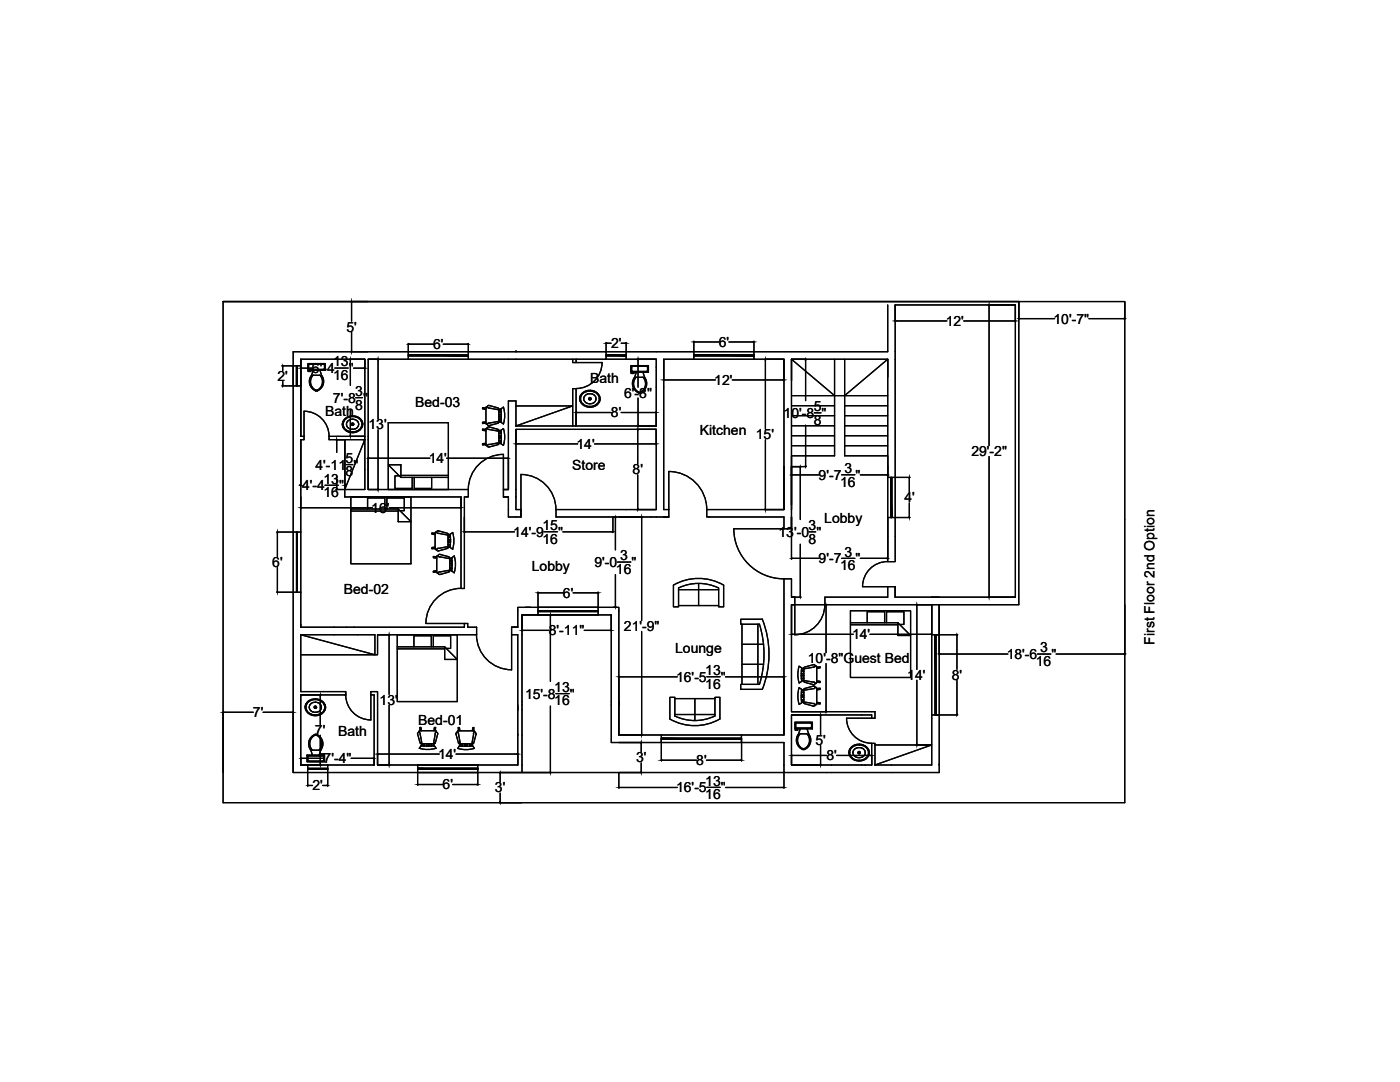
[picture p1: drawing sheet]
<svg xmlns="http://www.w3.org/2000/svg" width="279mm" height="216mm" viewBox="0 0 279 216" stroke-linecap="round" stroke-linejoin="round" font-family="sans-serif">
<!-- layer: 0 -->
<g fill="none" stroke="#000" stroke-width=".25">
<path d="M44.5 60.2h158.8h-158.8M44.5 60.2v100h180v-100h-21.2v60.5h-17.4M58.5 70.2h23v1.5h-8v26h20v1.5h-.8v18.2h-.7v-18.2h-23.2v-1.5h4v-26h-12.8v1.3h-1.5zM60 71.7v15.4h.7v.6h-.7v18.5h-1.5v-29.2h1.5v10.1M103 70.2h18v1.5h-6M103 70.2h.1M103 70.2h-9.5v1.5h21.5M114.3 71.7v.6h.7v-.6M158 71.7h19.2M158 71.7l8.6 7.2M158 78.9h8.6M166.6 71.7v19.2h-8.6"/>
<path d="M168.6 71.7v19.2h8.6M168.6 78.9h8.6M177.2 71.7l-8.6 7.2h-2M177.2 60.8v9.4h-26.7v1.5h6v30h-15.5v1.5h15.5v2.3h1.5v-33.8M177.2 71.7v23.6h1.5v-34.5h23.9v58.4h-16.7M72.8 87.1h-7.1v.6h7.1l-4 10v-10M103 85h28v-13.3h-6v-1.5h13.5v1.5h-6v30h1v1.5h-22.5M103 81h11.3l-11.3 4M103 85v-5h-1.5v17.7h-1v1.5h1v4h2.5v-1.5h-1v-16h28v16h-20M114.3 85v-7.5h.7v7.5M158 88.9h8.6M158 86.9h8.6"/>
<path d="M158 85h8.6M158 82.9h8.6M158 81h8.6M168.6 88.9h8.6M168.6 86.9h8.6M168.6 85h8.6M168.6 82.9h8.6M168.6 81h8.6M58.5 118.2h1.5v7h32.7v-.8h.6v.8h1.8v1.5h-19.8v4h-.5l-14.8-4v11.3h9v.7h-9v13.9h1.4v1.5h-2.9zM177.2 103.3h1.5v8.8h-1.5zM187.4 119.2h-8.7v-2.1h-1.5v2.1h-12.6v1.5h21.3M60 126.7h14.8v4h-14.8"/>
<path d="M74 138h1.3v14.6h8v1.5h-17.9v-1.5h9.3v-13.9h-.7zM104.8 121.2h2.6v1.5h-3.2v31.4M105.8 121.2h-2.5v4h-1.2v1.5h1.2v25.9h-8v1.5h61.2M123.5 140v.7v-19.5h-4.1v1.5h2.6v25.5h10v-1.5h-8.5v-6M185.9 120.7v6h1.5v-6M103.3 141.7h.1M103.3 146.7h.1M168.9 143.3h5.7v-1.3h-16.6v-21.3h.6v-1.5h-.6v-3.7h-1.5v31.2h-8.5v1.5h8.5v5.9h30.9v-11.4h-1.5v9.9h-11.3M174 143.3v-.6h-16v9.9h16v-4.3h.6v.3M174.6 148.6h11.3l-11.3 4M174.6 148.6v4M187.4 152.6h.1"/>
</g>
<!-- layer: Doors -->
<g fill="none" stroke="#000" stroke-width=".25">
<path d="M115 72.3h5.2M120.2 72.3a5.2 5.2 0 0 1-5.2 5.2M65.7 87.1a5 5 0 0 0-5-5v5M93.5 97.7a7 7 0 0 1 7-7v7M92 117.4a7 7 0 0 0-7 7M104 101.7v-7a7 7 0 0 1 6.9 7l.1 1.5M141 101.7a7.6 7.6 0 0 0-7.5-7.6v7.6M146.4 105.5a10 10 0 0 0 10 10M146.5 105.5h10M172.2 117.1h5M177.1 112a5 5 0 0 0-5 5.1M69 138.6a5 5 0 0 0 5 5.1v-5"/>
<path d="M85 124.4h7.7M95.1 126.6a7 7 0 0 0 7 7v-6.9M164.6 120.7a6 6 0 0 1-6 6v-6M168.9 143.3a5 5 0 0 0 5.1 5"/>
</g>
<!-- layer: Windows -->
<g fill="none" stroke="#000" stroke-width=".25">
<path d="M58.5 73v4M59.2 73v4v-4h.1v4v-4zM60 73v4M81.5 71.7h12M81.5 70.8h12M81.5 70.2h12M81.5 71h12M121 70.8h4v.2h-4M121 71.7h4M121 70.2h4M138.5 71.7h12M138.5 70.8h12v.2h-12z"/>
<path d="M138.5 70.2h12M177.2 95.3v8M177.8 95.3h.2v8h-.2zM178.7 95.3v8M58.5 106.2v12M59.2 106.2v12M59.3 106.2v12M60 106.2v12M107.4 122.7h12M107.4 122h12M107.4 121.2h12M107.4 121.9h12"/>
<path d="M185.9 126.7v16M186.6 126.7h.2v16h-.2zM187.4 126.7v16M61.4 153.3h4v.2h-4zM61.4 154.1h4M61.4 152.6h4M83.3 154.1h12M83.3 153.5h12M83.3 152.6h12M83.3 153.3h12M132 147.3h16v.2h-16zM132 146.7h16"/>
<path d="M132 148.2h16"/>
</g>
<g fill="#000" stroke="#000" stroke-width=".2">
<path d="M59.2 73l.1 4v-4zM59.2 73l.1 4h-.1z"/>
<path d="M59.2 73l.1 4v-4zM59.2 73l.1 4h-.1z"/>
<path d="M59.2 73l.1 4v-4zM59.2 73l.1 4h-.1z"/>
<path d="M59.2 73l.1 4v-4zM59.2 73l.1 4h-.1z"/>
<path d="M81.5 70.8l12 .2v-.2zM81.5 70.8l12 .2h-12z"/>
<path d="M81.5 70.8l12 .2v-.2zM81.5 70.8l12 .2h-12z"/>
<path d="M121 70.8l4 .2v-.2zM121 70.8l4 .2h-4z"/>
<path d="M121 70.8l4 .2v-.2zM121 70.8l4 .2h-4z"/>
<path d="M138.5 70.8l12 .2v-.2zM138.5 70.8l12 .2h-12z"/>
<path d="M138.5 70.8l12 .2v-.2zM138.5 70.8l12 .2h-12z"/>
<path d="M177.8 95.3l.2 8v-8zM177.8 95.3l.2 8h-.2z"/>
<path d="M177.8 95.3l.2 8v-8zM177.8 95.3l.2 8h-.2z"/>
<path d="M59.2 106.2l.1 12v-12zM59.2 106.2l.1 12h-.1z"/>
<path d="M59.2 106.2l.1 12v-12zM59.2 106.2l.1 12h-.1z"/>
<path d="M107.4 121.9l12 .1v-.1zM107.4 121.9l12 .1h-12z"/>
<path d="M107.4 121.9l12 .1v-.1zM107.4 121.9l12 .1h-12z"/>
<path d="M107.4 121.9l12 .1v-.1zM107.4 121.9l12 .1h-12z"/>
<path d="M107.4 121.9l12 .1v-.1zM107.4 121.9l12 .1h-12z"/>
<path d="M186.6 126.7l.2 16v-16zM186.6 126.7l.2 16h-.2z"/>
<path d="M186.6 126.7l.2 16v-16zM186.6 126.7l.2 16h-.2z"/>
<path d="M61.4 153.3l4 .2v-.2zM61.4 153.3l4 .2h-4z"/>
<path d="M61.4 153.3l4 .2v-.2zM61.4 153.3l4 .2h-4z"/>
<path d="M83.3 153.3l12 .2v-.2zM83.3 153.3l12 .2h-12z"/>
<path d="M83.3 153.3l12 .2v-.2zM83.3 153.3l12 .2h-12z"/>
<path d="M83.3 153.3l12 .2v-.2zM83.3 153.3l12 .2h-12z"/>
<path d="M83.3 153.3l12 .2v-.2zM83.3 153.3l12 .2h-12z"/>
<path d="M132 147.3l16 .2v-.2zM132 147.3l16 .2h-16z"/>
<path d="M132 147.3l16 .2v-.2zM132 147.3l16 .2h-16z"/>
</g>
<!-- layer: Dim -->
<g fill="none" stroke="#000" stroke-width=".25">
<path d="M56.3 73h2.2M56.3 77h2.2M56.4 73.1v.8M56.4 76.1v.7M60 71.7v1.9M60.2 73.5h2.1M66.8 73.4h2.7M69.8 71.7h3M69.9 71.8v5.1M70 70.2h3.4M70 60.2h3.4M70.2 60.3v3.8"/>
<path d="M70.2 66.3v3.7M70.6 73.5h2.1M71 79.3h1.3M72.8 71.7v1.9M73.5 71.7h2.1M75.5 71.8v11.8M81.5 68.5v1.6M81.6 68.7h4.9M88.5 68.7h4.8M93.5 68.5v1.6M121 68.3v1.8M121.1 68.5h.9"/>
<path d="M124 68.5h.8M125 68.3v1.8M127.2 71.7h3.7M127.3 71.8v5.5M127.3 79.4v5.5M132.5 71.7v4.3M132.6 75.8h10.2M138.5 68.1v2M138.6 68.2h4.9M145.5 68.2h4.8M146.1 75.8h10.2M150.5 68.1v2"/>
<path d="M152.6 71.7h3.8M152.8 71.8v13.8M156.5 71.7v4.3M158 71.7h2.9M160.8 71.8v8.1M178.7 60.9v3.3M178.8 64h10.2M192.3 64h10.2M197.2 60.8h5.4M197.4 61v27.9M202.6 60.9v3.3M203.3 60.2v3.5"/>
<path d="M203.5 63.6h7M217.3 63.6h7M224.5 60.2v3.5M59.7 96.8h.2M60 87.8v9.2M60 99.2v2.3M64.8 96.8h2.7M67 87.7h1.8M67 97.7h1.8M67.2 87.9v2.4M67.2 95.1v2.4M68.8 87.8v9.2"/>
<path d="M69 96.8h.1M69.1 92.7h1.3M69.8 87.1h3M69.9 81.8v5.1M73.5 91.3v6.3M73.5 97.7h2.1M73.6 91.4h12.2M75.5 85.8v11.7M89.1 91.4h12.2M92 99.2v2.3M101.5 91.3v6.3M103 85.7v3"/>
<path d="M103.1 88.6h12.2M115 82.2v2.8M115.1 82.3h6.9M118.7 88.6h12.1M124 82.3h6.8M127.1 85.7h3.8M127.2 85h3.7M127.3 85.8v6.8M127.3 94.8v6.7M131 82.2v2.8M131 85.7v3M152.8 87.8v13.7"/>
<path d="M156.5 93.1v7.6M158 91v3.9M158 93.1h2.9M158.1 94.8h5.3M159.7 93.3v10.4M160.8 84.9v8.1M162.5 82.4h1.3M168 94.7h2.6M171.7 94.8h5.3M177.2 91v3.9M178.7 95.3h2.9M181.5 95.4v2.8"/>
<path d="M197.4 91.1v27.9M55.2 106.2h3.3M55.2 118.2h3.3M55.4 106.3v4.8M55.4 113.3v4.7M60.2 101.3h14.1M77.7 101.3h14.2M92.7 103.2v3.1M92.8 106.1h9.9M104 101.7v1.5M107.4 118.1v3.1M107.5 118.3h4.9"/>
<path d="M108.6 106.1h2.7M112.3 106.1h9.9M114.4 118.3h4.8M119.4 118.1v3.1M122.3 103.2v3.1M122.4 103.2h.6M122.8 103.3v6.4M122.8 114.7v6.3M123.2 112.2h2.7M123.5 103.2h4.7M127.1 101.7h3.8M128.1 103.3v20.5"/>
<path d="M152.6 101.7h3.8M158 100.7v-7.6v7.6M158 103.2v8.4M158 119.2h1.9M158.1 111.4h5.3M159.7 108.6v10.4M161.5 106.1h1.3M168 111.4h2.6M171.7 111.4h5.3M177.2 103.3v8.3M178.7 103.3h2.9M181.5 100.3v2.8"/>
<path d="M197.2 119.2h5.4M60.1 138.7h4M63.9 138.8v5.8M75.4 126.7h2.4M77.7 126.8v11.7M104.2 122.7v3.2M104.2 122.7h5.8M104.3 125.8h5.3M109.8 122.8v13.1M110.9 138.4h2.7M116.6 125.8h5.2M122 122.7v3.2"/>
<path d="M122.4 121.2h.6M123.5 134.9v11.7M123.6 135.1h11.6M128.1 126v20.5M141 135h2.7M144.8 135.1h11.5M156.5 134.9v11.7M158 120.7v6M158 120.7h7M158.1 126.6h12.2M164.9 120.8v9.4M164.9 132.4v9.4"/>
<path d="M173.6 126.6h12.2M182.8 120.7h3.1M183 120.8v12.8M183 135.7v12.8M185.9 120.7v6M186.8 126.7h4.3M187.4 120.7v10M187.6 130.5h13.5M191 126.8v6.8M191 135.8v6.7M207 130.5h2.7M210.8 130.5h13.5"/>
<path d="M224.5 120.7v10M44.5 142v12.1M44.7 142.1h5.8M52.5 142.1h5.9M58.5 142v12.1M60 151.2v1.4M60.1 152.6h4M60.2 151.3h4.4M61.4 154.2v2.7M61.5 156.7h.9M63.9 146.7v5.8M64.4 156.7h.8"/>
<path d="M65.4 154.2v2.7M70.1 151.3h4.4M74.7 151.2v1.4M75.3 150.3v2.3M75.4 152.6h2.4M75.5 150.5h12.2M77.7 140.8v11.7M83.3 154.2v2.5M83.5 156.5h4.8M90.3 156.5h4.9M91 150.5h12.2M95.3 154.2v2.5"/>
<path d="M99.6 154.1h4.5M99.8 154.3v1.8M99.8 158.3v1.7M103.3 150.3v2.3M104.2 154.1h5.8M109.8 140.9v13.1M123.5 154.2v3.1M123.5 148.2h4.6M123.5 154.1h4.6M123.5 146.7h4.7M123.6 157.1h11.6M128 148.3v1.8"/>
<path d="M128 152.2v1.8M132 147.5v4.3M132.2 151.7h6.8M141 151.7h6.8M141 157.1h2.7M144.8 157.1h11.5M148 147.5v4.3M156.5 154.2v3.1M158 150.6v2M158 152.6h5.9M158 142.7h5.9M158 142h7"/>
<path d="M158.1 150.7h6.9M163.8 142.8v3.8M163.8 148.8v3.7M167 150.7h6.8M174 150.6v2M182.8 148.6h3.1M186.8 142.7h4.3M99.6 160.2h4.5"/>
</g>
<g fill="#000" stroke="#000" stroke-width=".2">
<path d="M56.4 73v.1zM56.4 76.8v.2zM60 73.5h.2zM69.9 71.7v.1zM70.1 70l.1 .2zM70.2 60.2v.1zM72.7 73.4l.1 .1zM75.5 71.7v.1zM81.5 68.7l.1-.1zM93.3 68.6l.2 .1zM121 68.5h.1zM124.8 68.5h.2z"/>
<path d="M127.3 71.7l.1 .1zM132.5 75.8h.1zM138.5 68.2l.1 .1zM150.3 68.2h.2zM152.8 71.7l-.1 .1zM156.3 75.8h.2zM160.8 71.7l-.1 .1zM178.7 64h.1zM197.4 60.8v.2zM202.5 64h.1zM203.3 63.6l.2-.1zM224.3 63.5l.2 .1z"/>
<path d="M59.9 96.8h.1zM67.2 87.7v.2zM67.2 97.5v.2zM68.8 96.8h.2zM69.9 86.9v.2zM73.5 91.4h.1zM75.4 97.5l.1 .2zM101.3 91.4h.2zM103 88.6h.1zM115 82.3h.1zM127.3 85.7v.1zM127.3 84.9v.1z"/>
<path d="M130.8 88.6h.2zM130.8 82.3h.2zM158 94.8l.1-.1zM159.7 93.1l.1 .2zM160.7 93l.1 .1zM177 94.7l.2 .1zM181.5 95.3v.1zM55.4 106.2l-.1 .1zM55.3 118l.1 .2zM60 101.3h.2zM91.9 101.3h.1zM92.7 106.1h.1z"/>
<path d="M107.4 118.3h.1zM119.2 118.3h.2zM122.2 106.1h.1zM122.8 103.2l.1 .1zM127.2 101.5l.1 .2zM128.1 103.2v.1zM152.7 101.5l.1 .2zM158 111.4l.1 .1zM159.7 119v.2zM177 111.4h.2zM181.5 103.1v.2zM197.4 119v.2z"/>
<path d="M63.9 138.7v.1zM77.7 126.7v.1zM104.2 125.8h.1zM109.8 122.7l.1 .1zM121.8 125.8h.2zM122.8 121v.2zM123.5 135.1l.1-.1zM156.3 135l.2 .1zM158 126.6l.1-.1zM164.9 120.7v.1zM183 120.7v.1zM185.8 126.5l.1 .1z"/>
<path d="M187.4 130.5h.2zM191 126.7v.1zM224.3 130.5h.2zM44.5 142.1h.2zM58.4 142.1h.1zM60 151.3l.2 .1zM61.4 156.7h.1zM63.9 152.5v.1zM65.2 156.7h.2zM74.5 151.3h.2zM75.3 150.5l.2-.1zM77.6 152.5l.1 .1z"/>
<path d="M83.3 156.5h.2zM95.2 156.5h.1zM99.8 154.1v.2zM99.8 160v.2zM103.2 150.4l.1 .1zM109.8 154v.1zM123.5 157.1l.1 .1zM128 148.2v.1zM127.9 154l.1 .1zM128 146.5l.1 .2zM132 151.7h.2zM147.8 151.7h.2z"/>
<path d="M156.3 157.1h.2zM158 150.7h.1zM163.8 142.7v.1zM163.7 152.5l.1 .1zM164.8 141.8l.1 .2zM173.8 150.7h.2zM183 148.5v.1zM191 142.5v.2z"/>
</g>
<!-- layer: Blocks -->
<g fill="none" stroke="#000" stroke-width=".25">
<path d="M61.4 72.6h3.5v1.3h-3.5zM61.6 72.9l.1 .8h2.9M61.8 73.9h-.3v.2h.5v-.2M62.2 74.9a2.02 2.02 0 0 0 .8 3.1M62.5 74.9a1.89 1.89 0 0 0 .4 2.9M62.5 74.9h1.4M62.5 73.9l-.3 1M63 78h.3M63.8 74.9a1.77 1.77 0 0 1-.7 2.9h-.2M63.9 73.9l.3 1M64.2 74.9a2.02 2.02 0 0 1-.9 3.1M64.6 72.7l.1 .2"/>
<path d="M64.6 72.7h-2.9l-.1 .2M64.8 72.9l-.1 .7-.1 .1M116.3 78.3a1.43 1.43 0 0 0-.5 1.8M117.6 79.6h.3M117.7 79.4v.3M118.2 78.6a1.05 1.05 0 0 0-1.5 .4 1.05 1.05 0 0 0 .5 1.5M118.2 78.6l.4 .3M118.6 78.1l.6 .3 .4 .6M118.6 78a2.4 2.4 0 0 0-2.3 .3M118.6 78.9l.3 .3M118.9 79.2v.7M118.9 79.9l-.7 .6"/>
<path d="M119.1 78.5a1.31 1.31 0 0 1 .4 1.6M119.1 78.5a1.95 1.95 0 0 0-3.2 1.1l.1 .5M119.6 79l.2 .6-.2 .7M125.9 73h3.5v1.3h-3.5zM126.1 73.3v.7l.1 .1M126.1 73.3l.1-.2h2.9l.1 .2M126.2 74.1h2.9M126.3 74.3l-.3 .1v.1h.5v-.2M126.6 75.3a2.02 2.02 0 0 0 .9 3.1M127 75.3a1.77 1.77 0 0 0 .7 2.9 1.84 1.84 0 0 0 .6-2.9M127 75.3h1.3M127 74.3l-.3 1"/>
<path d="M127.5 78.4h.3M128.3 74.3l.3 1M128.6 75.3a2.02 2.02 0 0 1-.8 3.1M129.2 73.3v.7l-.1 .1M68.6 85.2a2.06 2.06 0 0 0 2.5 .9M68.9 83.5a1.58 1.58 0 0 0-.5 1.7 1.58 1.58 0 0 0 1.5 1.1 2.14 2.14 0 0 0 2.4-1.1M69.2 85.1l.7 .5M69.2 84.3v.7M69.5 84a1.24 1.24 0 0 1 1.3-.3 1.24 1.24 0 0 1 .8 1.1 1.24 1.24 0 0 1-1.7 .8M69.5 83.9l-.3 .4M70 99.2h12v13.3h-12zM70.2 84.7h.3"/>
<path d="M70.4 84.5v.3M71.1 83.1a2.41 2.41 0 0 0-2.2 .4M71.1 83.1l.7 .3 .4 .6M71.7 83.5a1.85 1.85 0 0 0-2.1-.3 1.85 1.85 0 0 0-1 1.9v.1M71.7 83.5a1.43 1.43 0 0 1 .5 1.5 1.43 1.43 0 0 1-1.1 1.1M72.2 84l.2 .6-.1 .6M77.5 84.3h12v13.4h-12zM77.5 92.7h2.5v2.6zM79.7 94.9h-.9v2.6h3.5v-2.2M80 94.9h9.5M80 95.3h9.5M82.7 95.3v2.2h3.4v-2.2"/>
<path d="M97 88.4l-.7 .1v.3l.7-.1M97 85.7l-.7-.1v.3l.7 .1M97 84.2l-.7 .1v.2l.7-.1M97 81.4l-.7-.1v.3l.7 .1M97 88.8l.3 .1M97.3 85.5l-.3 .1v3.2M97.3 81.2l-.3 .1v3.2l.3 .1M97.3 88.8l2.2-.4v.3l-1.9 .5-.3-.1zM97.3 84.5l2.2-.4v.3l-1.9 .5-.3-.1zM97.3 81l.3-.1 1.9 .5v.4l-2-.4zM97.6 85.7l-.3-.3 .2-.2 2 .5v.3l-1.9-.3M99.5 85.8v2.8"/>
<path d="M99.5 81.5v2.8M99.6 87.9l.4 .1M99.6 87.5h.4M99.6 87h.4M99.6 86.9h.4M99.6 87.9h.4M99.6 87.4h.4M99.6 88.3l.4 .1M99.6 88.4h.4M99.6 83.7h.4M99.6 83.2h.4M99.6 82.8h.4"/>
<path d="M99.6 82.7h.4M99.6 83.6l.4 .1M99.6 83.1h.4M99.6 84l.4 .1M99.6 84.1l.4 .1M100 86h-.4M100 81.7l-.4 .1M100 85.9l.5-.4 .1 .6 .1 1.7-.2 1.1-.5-.4zM100 86l-.4 .1M100 81.8h-.4M100 82.2v2l.5 .4M100 86.5h-.4"/>
<path d="M100 86.4l-.4 .1M100 82.2h-.4M100 82.1l-.4 .1M100.5 81.3l-.5 .3v.6M100.5 81.2l.2 1.7-.2 1.7M115.8 80.1a2.23 2.23 0 0 0 3.3 .7M116 80.1l.4 .5M117.2 80.5h1M119.5 80.2a2.1 2.1 0 0 1-3.1 .4M119.6 80.2l-.5 .6M70 102h9.5M70 101.6h9.5"/>
<path d="M73.4 101.6v-2.2h3.4v2.2M77.2 101.6v-2.2h3.5v2.5h-.9M79.5 101.6l2.5 2.5h-2.5zM86.8 109.2l-.6 .1v.2l.6-.1M86.8 106.4l-.6-.1v.3l.6 .1M87.2 113.9l-.7 .1v.2l.7-.1M87.2 111.1l-.7-.1v.3l.7 .1M87.2 106.2l-.4 .1v3.2l.4 .2M87.2 109.5l2.1-.4v.3l-1.8 .5-.3-.1zM87.2 106l.3-.1 1.8 .5v.4l-2-.4zM87.5 110.9l-.3 .1v3.2l.3 .2M87.5 110.7l.3-.1 1.9 .5v.4l-2.1-.4z"/>
<path d="M87.8 114.6l-.3-.2 .1-.3 2.1-.3v.3l-1.9 .5M89.4 106.5l-.1 2.8M89.4 108.7h.5M89.4 108.2h.5M89.4 107.8h.5M89.4 107.7h.5M89.4 108.6l.5 .1M89.4 108.1h.5M89.4 109l.5 .1M89.4 109.1l.4 .1M89.7 111.2v2.8M89.7 113.4h.5"/>
<path d="M89.7 112.9h.5M89.7 112.5h.5M89.7 112.4h.5M89.7 113.3l.5 .1M89.7 112.8h.5M89.7 113.7l.5 .1M89.7 113.8l.5 .1M89.8 106.6v2.6M89.8 109.3l.6 .3M89.8 106.7l-.4 .1M89.9 106.8h-.5M89.9 107.1l-.5 .1"/>
<path d="M89.9 107.2l-.5 .1M90.1 111.3v2.6l.5 .4M90.2 111.3l.5-.4 .2 1.7-.2 1.7M90.2 111.5h-.5M90.2 111.4l-.5 .1M90.2 111.9l-.5 .1M90.2 111.8l-.5 .1M90.3 106.2l.3 1.7-.3 1.7M90.4 106.3l-.6 .3M135.4 117.3a9.2 9.2 0 0 1 8 0M135.4 117.3v3.8h-1v-4.4a10.1 10.1 0 0 1 10 0v4.4h-1v-3.8M135.4 117.7h8"/>
<path d="M139.4 116.4v4.4M61.5 139.9a2.26 2.26 0 0 1 3.3 .7M61.5 139.9a1.61 1.61 0 0 0-.5 1.8 1.61 1.61 0 0 0 1.6 1.1 2.07 2.07 0 0 0 2.2-1M63.7 139.7a2.06 2.06 0 0 0-2.5 .8M63.7 139.7a1.47 1.47 0 0 1 1 2M79.3 126.7h12v13.3h-12zM79.3 129.5h9.4M79.3 129.1h9.4M82.6 129.1v-2.2h3.5v2.2M86.5 129.1v-2.2h3.4v2.5h-.8M88.7 129.1l2.6 2.5h-2.6zM134.7 139.4h8"/>
<path d="M135.4 120.8h8M138.7 139.4v4.4M148.1 132.6h4.3M148.1 128.6h4.3M148.1 124.6v12M151.2 124.6v12M152.1 123.6a19 19 0 0 1 0 14M152.2 123.6h-4.4v1h3.8a20.2 20.2 0 0 1 0 12h-3.8v1h4.4M159.5 132.9l-.3 1.7 .3 1.7M159.5 137.2l-.3 1.7 .3 1.6M159.5 133l.5 .3v2.6l-.5 .4M159.5 137.2l.5 .3v2.7l-.5 .4"/>
<path d="M159.9 134.4h.5M159.9 134.8h.5M159.9 134.9h.5M159.9 134.5h.5M159.9 138.7h.5M159.9 139.1h.5M159.9 133.8l.5 .1M159.9 133.9l.5 .1M159.9 138.1h.5M159.9 138.2h.5M160 133.4l.4 .1M160 137.7l.4 .1"/>
<path d="M160 133.4h.4M160 137.6l.4 .1M160.4 135.3l-.5 .1M160.4 135.4l-.5 .1M160.4 135.7l-.4 .1M160.4 135.8l-.4 .1M160.4 139.6h-.5M160.4 139.7h-.5M160.4 140l-.4 .1M160.5 133.1l1.8-.5 .4 .3-.2 .2-2 .3zM160.5 135.8l2 .3 .2 .3-.4 .2-1.8-.5zM160.5 137.4l1.8-.5 .4 .2-.2 .3-2 .3z"/>
<path d="M160.5 133.2v2.8M160.5 137.5v2.8M162.7 136.3l.1 .1M162.8 132.9l.2 .1M162.8 137.2l.2 .1v3.2M162.8 132.9h-.1M162.8 137.2h-.1M163 133.1l.7-.1v.3l-.7 .1M163 135.9h.7v.3l-.7-.1M163 133v3.2l-.2 .1M163 137.4l.7-.1v.3h-.7M169.7 121.9h12v13.3h-12z"/>
<path d="M169.7 124.7h9.5M169.7 124.3h9.5M173.1 124.3v-2.2h3.4v2.2M176.9 124.3v-2.2h3.5v2.5h-.9M179.2 124.3l2.5 2.5h-2.5zM61.2 141.7a2.08 2.08 0 0 0 3.5 0M61.2 140.5l-.1 .6 .1 .6M61.3 150.7h3.5v1.3h-3.5zM61.6 151.9h2.8M61.8 141.5l.3 .3M61.8 140.7v.8M62.7 146.8a1.89 1.89 0 0 0-.4 2.9h1.4"/>
<path d="M62.7 146.8a1.51 1.51 0 0 1 1.4 2.2l-.4 .7M62.8 141.1h.3M62.9 141v.3M63.2 146.6a2.02 2.02 0 0 1 .8 3.1l-.3 1M63.2 146.5a1.93 1.93 0 0 0-1.2 3.2l.3 1M63.8 140.4l.3 .5v.6M63.8 140.4l-.7-.3a1.31 1.31 0 0 0-1.3 .6M64.1 141.5a1.42 1.42 0 0 1-2.1 .3M64.2 150.7v-.3h.5v.2l-.3 .1M64.4 150.8l.2 .1v.8l-.2 .1M64.4 150.8l-2.9 .1-.1 .8 .2 .1M64.8 140.6l.2 .6-.2 .6"/>
<path d="M83.3 146.5l.3-.4 .2 .4M83.3 146.5l.6 1.8h.3l-.3-1.8M83.9 145.8l-.1-.6h.2l.1 .6M84 148.3h2.7M84 148.8h2.7M84 148.8l-.3 .5 1.6 .3 1.7-.3-.3-.5M84.2 148.4l-.1 .4M84.3 148.4l-.1 .4M84.6 148.4l-.1 .5M84.7 148.4l-.1 .5M85.1 148.4v.5M85.2 148.4v.5"/>
<path d="M85.5 148.4v.5M85.6 148.4v.5M86 148.4l.1 .5M86.1 148.4l.1 .5M86.4 148.4l.1 .4M86.5 148.4l.1 .4M86.6 145.8l.1-.6h.2v.6M86.9 145.8l.2 .3M86.9 145.8h-3.1l-.2 .3M86.9 146.2h.4l.1 .3-.5 1.8h-.4zM91.1 146.2l.4 .1 .4 2h-.4l-.5-1.8zM91.4 145.8l-.1 .3"/>
<path d="M91.4 145.8h3.2l.1 .3M91.5 145.8l-.1-.6h.3l.1 .6M91.6 148.4h2.8M91.7 148.8l2 .1M91.7 148.8l-.4 .5 1.7 .3 1.7-.3M91.9 148.4l-.1 .4M91.9 148.4v.5M92.3 148.4l-.1 .5M92.3 148.4v.5M92.8 148.4v.5M92.9 148.4v.5M93.2 148.4v.5"/>
<path d="M93.3 148.4v.5M93.7 148.4v.5M93.7 148.9l.6-.1 .4 .5M93.8 148.4v.5M94.1 148.4l.1 .5M94.2 148.4l.1 .4M94.3 145.8l.1-.6h.2l-.1 .6M94.5 146.5l.2-.4 .3 .2-.5 2h-.3l.3-1.8M134.7 142.9a9.2 9.2 0 0 0 8 0M134.7 142.9v-3.8h-1v4.4a10.1 10.1 0 0 0 10 0v-4.4h-1v3.8M134.7 142.6h8M158.6 144.1h3.5v1.3h-3.5z"/>
<path d="M158.9 144.3l-.1 .1 .1 .8 2.9 .1 .1-.2 .1-.7-.2-.1M159 144.3h2.8M159 145.4l-.3 .1v.2h.5v-.3M159.7 145.4l-.3 1a1.91 1.91 0 0 0 1.1 3.2 2.01 2.01 0 0 0 .9-3.2M159.7 146.4h1.3a1.74 1.74 0 0 1-.7 3 1.79 1.79 0 0 1-.6-3zM160.4 140.1l-.4 .1M160.5 140.1l2 .3 .2 .2-.4 .3-1.8-.5zM161.1 145.4l.3 1M162.7 140.6h.1M163 140.5l-.2 .1M163 140.2h.7v.3l-.7-.1M169.7 149.6a1.71 1.71 0 0 0 .6 1.8 1.71 1.71 0 0 0 1.9 .2l.6-.3 .4-.5"/>
<path d="M170 149a1.65 1.65 0 0 0-.4 1.9 1.65 1.65 0 0 0 1.8 .9l.8-.1 .7-.3M170.3 149.8a1.21 1.21 0 0 0 .6 1.3 1.21 1.21 0 0 0 1.4-.2M170.6 149.5l-.3 .3M170.7 148.6l-.6 .3M170.7 148.6a1.95 1.95 0 0 1 2.7 2.1l-.6 .7M171.3 150.2h.3M171.5 150v.4M172 149.3l-.7-.1-.7 .2M172 149.2a.96 .96 0 0 1 .3 1.7M172.2 148.8a2.06 2.06 0 0 0-2.5 .8M172.2 148.8l.6 .3M172.8 149.1l.4 .5"/>
<path d="M173.2 149.6l.1 .6-.1 .6"/>
<circle cx="117.7" cy="79.6" r=".24"/>
<circle cx="117.7" cy="79.6" r=".16"/>
<circle cx="70.4" cy="84.6" r=".16"/>
<circle cx="70.4" cy="84.6" r=".24"/>
<circle cx="62.9" cy="141.1" r=".16"/>
<circle cx="62.9" cy="141.1" r=".24"/>
<circle cx="171.5" cy="150.2" r=".16"/>
<circle cx="171.5" cy="150.2" r=".24"/>
</g>
<g font-size="2.8">
<text x="188.7" y="65">12'</text>
<text x="210.2" y="64.6">10'-7&quot;</text>
<text x="69.1" y="66.2">5'</text>
<text x="86.4" y="69.7">6'</text>
<text x="122" y="69.5">2'</text>
<text x="143.4" y="69.2">6'</text>
<text x="55.4" y="76">2'</text>
<text x="62.2" y="74.5">6'-4</text>
<text x="66.5" y="73.1">13</text>
<text x="66.5" y="75.8">16</text>
<text x="69.6" y="74.5">&quot;</text>
<text x="117.8" y="76.5">Bath</text>
<text x="142.6" y="76.8">12'</text>
<text x="64.9" y="83.1">Bath</text>
<text x="66.4" y="80.4">7'-8 &quot;&quot;</text>
<text x="66.4" y="80.4">7'-8</text>
<text x="70.9" y="79">3</text>
<text x="70.9" y="81.7">8</text>
<text x="82.9" y="81.2">Bed-03</text>
<text x="121.9" y="83.3">8'</text>
<text x="124.6" y="79.3">6'-8&quot;</text>
<text x="156.4" y="83.4">10'-8 &quot;&quot;</text>
<text x="156.4" y="83.4">10'-8</text>
<text x="162.4" y="82">5</text>
<text x="73.5" y="85.7">13'</text>
<text x="115.1" y="89.6">14'</text>
<text x="139.7" y="86.7">Kitchen</text>
<text x="150.8" y="87.7">15'</text>
<text x="162.4" y="84.7">8</text>
<text x="63" y="93.7">4'-11</text>
<text x="69" y="92.4">5</text>
<text x="69" y="95.1">8</text>
<text x="70.5" y="93.7">&quot;</text>
<text x="85.6" y="92.4">14'</text>
<text x="114.2" y="93.7">Store</text>
<text x="126.3" y="94.7">8'</text>
<text x="163.4" y="95.7">9'-7</text>
<text x="168.5" y="94.4">3</text>
<text x="170.8" y="95.7">&quot;</text>
<text x="193.9" y="91">29'-2&quot;</text>
<text x="60.3" y="97.8">4'-4</text>
<text x="64.6" y="96.5">13</text>
<text x="64.6" y="99.2">16</text>
<text x="67.7" y="97.8">&quot;</text>
<text x="167.7" y="97.1">16</text>
<text x="180.5" y="100.3">4'</text>
<text x="74.1" y="102.3">16'</text>
<text x="102.4" y="107.1">14'-9</text>
<text x="108.3" y="105.8">15</text>
<text x="111.4" y="107.1">&quot;</text>
<text x="155.4" y="107.1">13'-0 &quot;&quot;</text>
<text x="155.4" y="107.1">13'-0</text>
<text x="161.4" y="105.8">3</text>
<text x="164.5" y="104.3">Lobby</text>
<text x="54.3" y="113.1">6'</text>
<text x="106.1" y="114">Lobby</text>
<text x="108.3" y="108.5">16</text>
<text x="118.7" y="113.2">9'-0</text>
<text x="123.8" y="111.8">3</text>
<text x="126" y="113.2">&quot;</text>
<text x="161.4" y="108.5">8</text>
<text x="163.4" y="112.4">9'-7</text>
<text x="167.7" y="113.8">16</text>
<text x="168.5" y="111.1">3</text>
<text x="170.8" y="112.4">&quot;</text>
<text x="68.6" y="118.6">Bed-02</text>
<text x="112.3" y="119.3">6'</text>
<text x="122.9" y="114.5">16</text>
<text x="124.5" y="125.9">21'-9&quot;</text>
<text x="109.5" y="126.8">8'-11&quot;</text>
<text x="134.7" y="130.3">Lounge</text>
<text x="170" y="127.6">14'</text>
<text x="200.9" y="131.5">18'-6</text>
<text x="207.6" y="130.2">3</text>
<text x="209.8" y="131.5">&quot;</text>
<text x="230.4" y="128.7" transform="rotate(-90 230.4 128.7)">First Floor 2nd Option</text>
<text x="134.9" y="136">16'-5</text>
<text x="140.8" y="134.7">13</text>
<text x="140.8" y="137.4">16</text>
<text x="143.9" y="136">&quot;</text>
<text x="161.2" y="132.3">10'-8&quot;Guest Bed</text>
<text x="181.1" y="135.7">14'</text>
<text x="190" y="135.7">8'</text>
<text x="206.7" y="132.9">16</text>
<text x="50.5" y="143.1">7'</text>
<text x="75.7" y="140.6">13'</text>
<text x="104.8" y="139.4">15'-8</text>
<text x="110.6" y="138.1">13</text>
<text x="110.6" y="140.8">16</text>
<text x="113.7" y="139.4">&quot;</text>
<text x="62.9" y="146.7">7'</text>
<text x="67.5" y="146.9">Bath</text>
<text x="83.5" y="144.6">Bed-01</text>
<text x="162.7" y="148.6">5'</text>
<text x="64.6" y="152.3">7'-4&quot;</text>
<text x="87.4" y="151.5">14'</text>
<text x="126.9" y="152.1">3'</text>
<text x="139" y="152.7">8'</text>
<text x="164.9" y="151.7">8'</text>
<text x="62.4" y="157.7">2'</text>
<text x="88.3" y="157.5">6'</text>
<text x="98.8" y="158.1">3'</text>
<text x="134.9" y="158.1">16'-5</text>
<text x="140.8" y="156.8">13</text>
<text x="140.8" y="159.5">16</text>
<text x="143.9" y="158.1">&quot;</text>
</g>
</svg>
